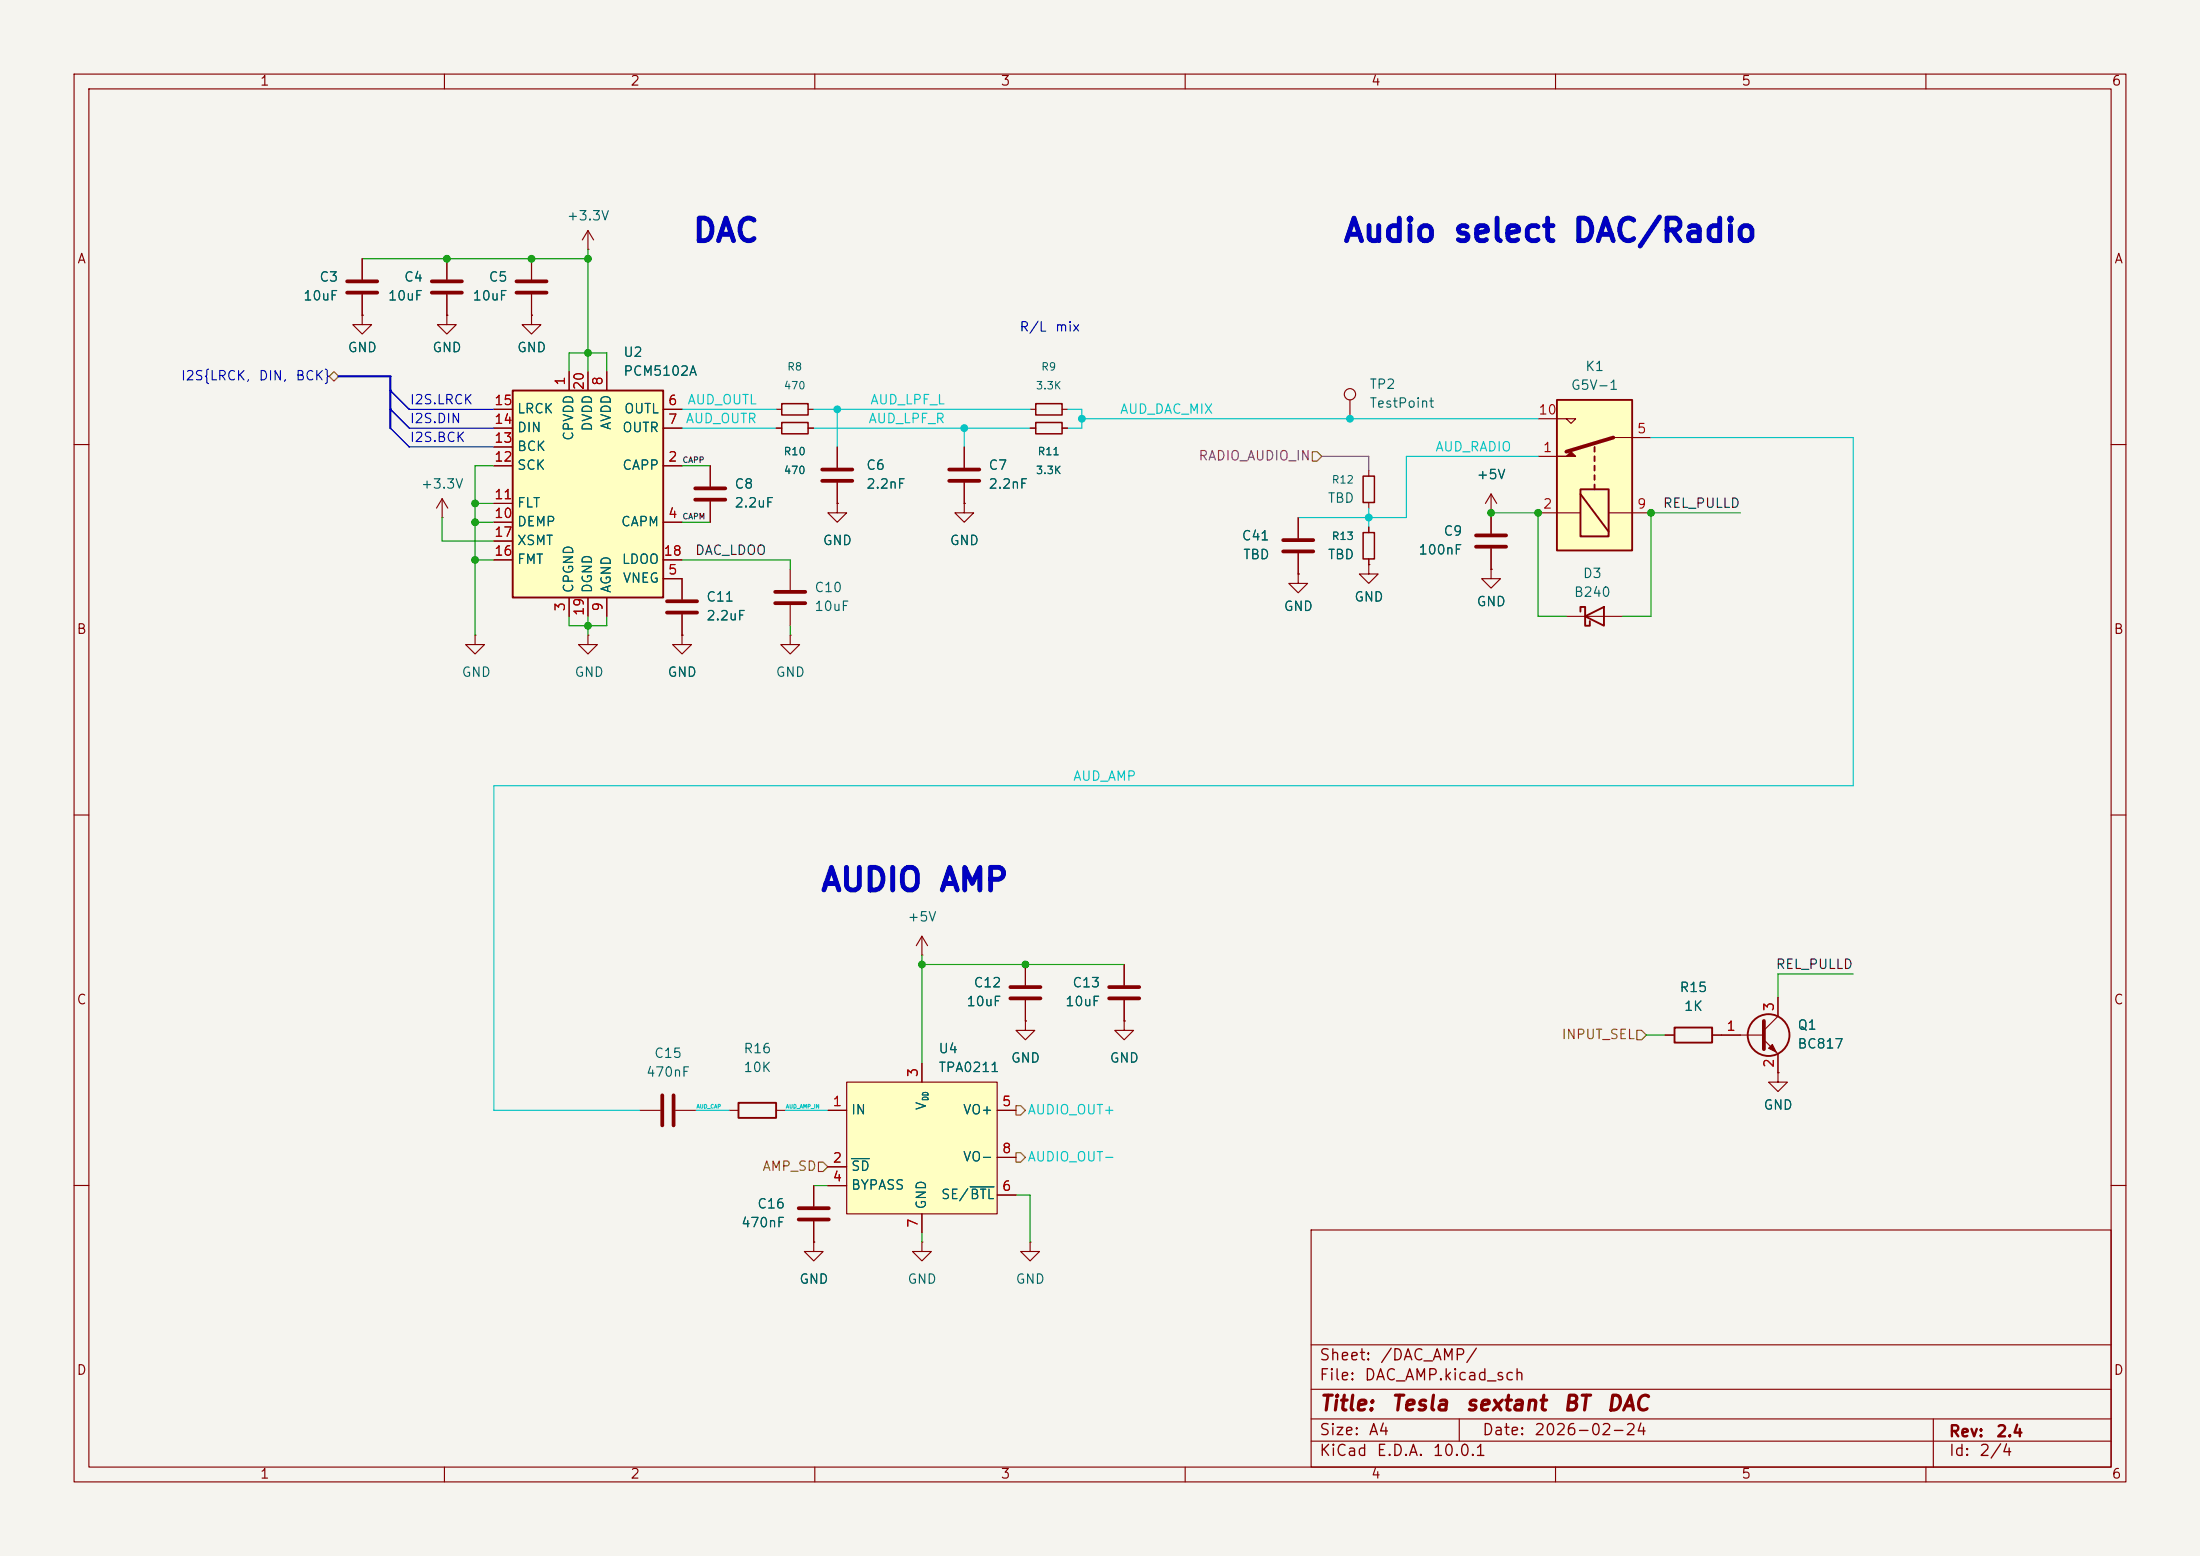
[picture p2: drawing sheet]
<svg xmlns="http://www.w3.org/2000/svg" width="297mm" height="210mm" viewBox="0 0 297 210" stroke-linecap="round" stroke-linejoin="round" font-family="sans-serif">
<path d="M0 0h297v210h-297z" fill="#f5f4ef" stroke="#f5f4ef" stroke-width=".14"/>
<g fill="none" stroke="#840000" stroke-width=".15">
<path d="M10 10h277v190h-277zM12 12h273v186h-273zM60 10v2M110 10v2M160 10v2M210 10v2M260 10v2M48.9 34.9v2.8M48.9 39.8v2.7M48.9 42.5v1.3h-1.3l1.3 1.3 1.3-1.3h-1.3M48.9 42.5h.1M104.8 55.2h.7"/>
<path d="M104.8 57.8h.7M109.1 55.2h.8M109.1 57.8h.8M139.1 55.2h.7M139.1 57.8h.7M143.4 55.2h.7M143.4 57.8h.7M10 60h2M95.9 62.9v2.8M95.9 67.7v2.8M106.7 76.8v2.8M113 67.9v1.3h1.3l-1.3 1.3-1.2-1.3h1.2"/>
<path d="M113 67.9h.1M130.2 60.3v2.8M130.2 65.2v2.7M175.3 77.5v1.2h1.2l-1.2 1.3-1.3-1.3h1.3M175.3 77.5h.1M175.3 69.9v2.7M175.3 74.7v2.8M184.8 76.2v1.3h1.3l-1.3 1.2-1.3-1.2h1.3M184.8 76.2h.1M184.8 71.1v.8M184.8 75.4v.8M201.3 76.8v1.3h1.3l-1.3 1.3-1.3-1.3h1.3"/>
<path d="M201.3 76.8h.1M285 60h2M79.4 85.7v1.3h1.2l-1.2 1.3-1.3-1.3h1.3M79.4 85.7h.1M106.7 85.7v1.3h1.2l-1.2 1.3-1.3-1.3h1.3M106.7 85.7h.1M106.7 81.7v2.8M211.5 83.2h7.6M10 110h2M285 110h2M124.5 128.9h.1M124.5 126.4l-.8 1.2"/>
<path d="M124.5 126.4l.7 1.2M124.5 126.4v2.5M86.4 149.9h2.8M91.2 149.9h2.8M98.4 149.9h1.3M104.8 149.9h1.2M10 160h2M109.9 167.6v1.3h1.2l-1.2 1.3-1.3-1.3h1.3M109.9 167.6h.1M124.5 167.6v1.3h1.2l-1.2 1.3-1.3-1.3h1.3M124.5 167.6h.1M139.1 167.6v1.3h1.2l-1.2 1.3-1.3-1.3h1.3"/>
<path d="M139.1 167.6h.1M177 166h108v32h-108zM285 160h2M60 198v2M110 198v2M160 198v2M177 194.5h108M177 191.5h108M177 187.5h108M177 181.5h108M197 191.5v3M210 198v2"/>
<path d="M260 198v2M261 191.5v6.5"/>
</g>
<path d="M46.9 38h4M46.9 39.5h4M93.9 65.9h4M93.9 67.4h4M104.6 79.9h4.1M128.1 63.4h4.1M128.1 64.9h4.1M173.2 72.9h4.1M173.2 74.4h4.1M104.6 81.4h4.1M89.4 147.8v4.1M90.9 147.8v4.1" fill="none" stroke="#840000" stroke-width=".51"/>
<path d="M213.4 82.6v-.7h.6v2.6h.6v-.7M214 83.2l2.5-1.3v2.6zM99.7 148.8h5.1v2.1h-5.1z" fill="none" stroke="#840000" stroke-width=".25"/>
<path d="M105.5 57h3.6v1.5h-3.6zM105.5 54.5h3.6v1.5h-3.6zM139.8 54.5h3.6v1.5h-3.6zM139.8 57h3.6v1.5h-3.6zM184 71.9h1.5v3.5h-1.5z" fill="none" stroke="#840000" stroke-width=".2"/>
<path d="M69.2 52.7h20.3v27.9h-20.3z" fill="#ffffc2"/>
<path d="M69.2 52.7h20.3v27.9h-20.3z" fill="none" stroke="#840000" stroke-width=".25"/>
<g fill="none" stroke="#840000" stroke-width=".15">
<path d="M60.3 34.9v2.8M60.3 39.8v2.7M66.7 55.2h2.5M66.7 57.8h2.5M76.8 50.2v2.5M79.4 50.2v2.5M81.9 50.2v2.5M89.5 55.2h2.6M89.5 57.8h2.6M182.2 54v2.5M59.7 69.9h.1M59.7 67.3l-.8 1.3"/>
<path d="M59.7 67.3l.8 1.3M59.7 67.3v2.6M66.7 62.9h2.5M66.7 70.5h2.5M66.7 67.9h2.5M66.7 60.3h2.5M66.7 75.6h2.5M66.7 73h2.5M89.5 62.9h2.6M89.5 70.5h2.6M89.5 78.1h2.6v2.8M89.5 75.6h2.6"/>
<path d="M113 60.3v2.8M113 65.2v2.7M184.8 63.5v.8M184.8 67.8v.8M76.8 80.6v2.6M79.4 80.6v2.6M81.9 80.6v2.6M92.1 85.7v1.3h1.2l-1.2 1.3-1.3-1.3h1.3M92.1 85.7h.1M92.1 82.9v2.8M109.9 160v2.8M109.9 164.8v2.8"/>
<circle cx="182.2" cy="53.2" r=".76"/>
</g>
<path d="M58.3 38h4.1M58.3 39.5h4.1M111 63.4h4.1M111 64.9h4.1M90 81.2h4.1M90 82.7h4.1M107.8 163.1h4.1M107.8 164.6h4.1" fill="none" stroke="#840000" stroke-width=".51"/>
<path d="M184 64.3h1.5v3.5h-1.5z" fill="none" stroke="#840000" stroke-width=".2"/>
<path d="M210.2 54h10.1v20.3h-10.1z" fill="#ffffc2"/>
<g fill="none" stroke="#840000" stroke-width=".15">
<path d="M207.6 56.5h5.1l-.6 .7-.6-.7M217.8 59.1h5.1M130.2 67.9v1.3h1.2l-1.2 1.3-1.3-1.3h1.3M130.2 67.9h.1M207.6 69.2h5.8M207.6 61.6h2.6M217.2 69.2h5.7M138.4 137.8v1.3h-1.2l1.2 1.2 1.3-1.2h-1.3M138.4 137.8h.1M151.8 137.8v1.3h-1.3l1.3 1.2 1.2-1.2h-1.2M151.8 137.8h.1M151.8 130.2v2.8"/>
<path d="M151.8 135v2.8"/>
</g>
<path d="M210.2 54h10.1v20.3h-10.1zM213.4 66h3.8v6.4h-3.8zM213.4 66.7l3.8 5.1M215.3 60.3v.7M215.3 61.6v.6M215.3 62.9v.6M215.3 64.1v.7M215.3 65.4v.6" fill="none" stroke="#840000" stroke-width=".25"/>
<path d="M210.2 61.6h1.3l.6-.6 .6 .6z" fill="#840000" stroke="#840000" stroke-width=".15"/>
<path d="M217.8 59.1l-6.3 1.9M149.7 133.2h4.1M149.7 134.7h4.1" fill="none" stroke="#840000" stroke-width=".51"/>
<path d="M114.3 146.1h20.3v17.7h-20.3z" fill="#ffffc2"/>
<g fill="none" stroke="#840000" stroke-width=".15">
<path d="M48.9 34.9v2.8M48.9 39.8v2.7M60.3 34.9v2.8M60.3 39.8v2.7M71.8 34.9v2.8M71.8 39.8v2.7M79.4 33.7h.1M79.4 31.1l-.8 1.3M79.4 31.1l.7 1.3M79.4 31.1v2.6M48.9 42.5h.1M60.3 42.5v1.3h-1.2l1.2 1.3 1.3-1.3h-1.3"/>
<path d="M60.3 42.5h.1M66.7 57.8h2.5M66.7 55.2h2.5M71.8 42.5v1.3h-1.3l1.3 1.3 1.2-1.3h-1.2M71.8 42.5h.1M76.8 50.2v2.5M79.4 50.2v2.5M81.9 50.2v2.5M89.5 57.8h2.6M89.5 55.2h2.6M104.8 57.8h.7M109.1 57.8h.8"/>
<path d="M139.1 57.8h.7M143.4 57.8h.7M66.7 62.9h2.5M66.7 70.5h2.5M66.7 67.9h2.5M66.7 60.3h2.5M66.7 75.6h2.5M66.7 73h2.5M89.5 62.9h2.6M89.5 70.5h2.6M89.5 78.1h2.6v2.8M89.5 75.6h2.6"/>
<path d="M95.9 62.9v2.8M95.9 67.7v2.8M113 67.9h.1M113 60.3v2.8M113 65.2v2.7M130.2 67.9h.1M130.2 60.3v2.8M130.2 65.2v2.7M175.3 77.5h.1M175.3 69.9v2.7M175.3 74.7v2.8M184.8 76.2h.1"/>
<path d="M184.8 71.1v.8M184.8 75.4v.8M201.3 69.2h.1M201.3 76.8h.1M201.3 66.7v5.3M201.3 74v2.8M201.3 66.7l-.8 1.2M201.3 66.7l.8 1.2M64.1 85.7v1.3h1.3l-1.3 1.3-1.2-1.3h1.2M64.1 85.7h.1M76.8 80.6v2.6M79.4 80.6v2.6"/>
<path d="M81.9 80.6v2.6M92.1 85.7h.1M92.1 82.9v2.8M138.4 137.8h.1M138.4 130.2v2.8M138.4 135v2.8M151.8 137.8h.1M151.8 130.2v2.8M151.8 135v2.8M224.8 139.7h1.3M231.1 139.7h7M240 134.6v2.6l-1.9 1.9"/>
<path d="M111.8 149.9h2.5M111.8 157.5h2.5M114.3 146.1h20.3v17.7h-20.3zM124.5 143.5v2.6M134.6 149.9h2.6M134.6 156.2h2.6M238.1 140.3l1.9 1.9v2.6M240 144.8v1.3h1.3l-1.3 1.2-1.2-1.2h1.2M240 144.8h.1M109.9 167.6h.1M109.9 160v2.8M109.9 164.8v2.8"/>
<path d="M111.8 160h2.5M124.5 163.8v2.6M134.6 161.3h2.6"/>
</g>
<path d="M114.9 156.4h2.5M131 160.2h3.2" fill="none" stroke="#006464" stroke-width=".15"/>
<path d="M69.7 38h4.1M69.7 39.5h4.1M199.3 72.3h4M199.3 73.8h4M136.4 133.2h4.1M136.4 134.7h4.1M238.1 137.8v3.8" fill="none" stroke="#840000" stroke-width=".51"/>
<g fill="none" stroke="#840000" stroke-width=".25">
<path d="M226.1 138.7h5v2h-5z"/>
<circle cx="238.8" cy="139.7" r="2.82"/>
</g>
<path d="M238.8 141.5l.5-.5 .5 1z" fill="#840000" stroke="#840000" stroke-width=".15"/>
<path d="M44.4 50.8l.7-.6 .6 .6-.6 .6zM177.2 61h.6l.6 .6-.6 .6h-.6zM221 139.1h.6l.6 .6-.6 .6h-.6zM110.5 156.8h.6l.7 .7-.7 .6h-.6zM137.2 149.2h.6l.6 .7-.6 .6h-.6zM137.2 155.6h.6l.6 .6-.6 .6h-.6z" fill="none" stroke="#725600" stroke-width=".15"/>
<path d="M45.7 50.8h7v7" fill="none" stroke="#0008e1" stroke-width=".3"/>
<g fill="none" stroke="#009600" stroke-width=".15">
<path d="M48.9 34.9h30.5M79.4 33.7v16.5M76.8 50.2v-2.6h5.1v2.6M59.7 69.9v3.1h7M64.1 75.6h2.6M64.1 70.5h2.6M64.1 67.9h2.6M66.7 62.9h-2.6v22.8M92.1 75.6h14.6v1.2M92.1 70.5h3.8M92.1 62.9h3.8M201.3 69.2h6.3v14h3.9"/>
<path d="M234.9 69.2h-12v14h-3.8M76.8 83.2v1.3h5.1v-1.3M79.4 83.2v2.5M106.7 84.5v1.2M124.5 130.2h27.3M124.5 128.9v14.6M222.2 139.7h2.6M250.2 131.4h-10.2v3.2M109.9 160h1.9M124.5 166.4v1.2M137.2 161.3h1.9v6.3"/>
</g>
<g fill="none" stroke="#00c2c2" stroke-width=".15">
<path d="M92.1 55.2h12.7M92.1 57.8h12.7M109.9 55.2h29.2M109.9 57.8h29.2M113 55.2v5.1M130.2 57.8v2.5M144.1 55.2h1.9v2.6h-1.9M146 56.5h61.6M222.9 59.1h27.3v46.9h-183.5v43.9h19.7M184.8 68.6v2.5M207.6 61.6h-17.7v8.3h-14.6M94 149.9h4.4"/>
<path d="M106 149.9h5.8"/>
</g>
<path d="M52.7 52.7l2.5 2.5h11.5M52.7 57.8l2.5 2.5h11.5M52.7 55.2l2.5 2.6h11.5" fill="none" stroke="#0008e1" stroke-width=".15"/>
<path d="M178.4 61.6h6.4v1.9" fill="none" stroke="#840084" stroke-width=".15"/>
<g fill="#00c2c2" stroke="#00c2c2" stroke-width=".14">
<circle cx="146" cy="56.5" r=".46"/>
<circle cx="182.2" cy="56.5" r=".46"/>
<circle cx="113" cy="55.2" r=".46"/>
<circle cx="130.2" cy="57.8" r=".46"/>
<circle cx="184.8" cy="69.9" r=".46"/>
</g>
<g fill="#009600" stroke="#009600" stroke-width=".14">
<circle cx="138.4" cy="130.2" r=".46"/>
<circle cx="64.1" cy="67.9" r=".46"/>
<circle cx="64.1" cy="75.6" r=".46"/>
<circle cx="64.1" cy="70.5" r=".46"/>
<circle cx="79.4" cy="84.5" r=".46"/>
<circle cx="79.4" cy="47.6" r=".46"/>
<circle cx="79.4" cy="34.9" r=".46"/>
<circle cx="71.8" cy="34.9" r=".46"/>
<circle cx="60.3" cy="34.9" r=".46"/>
<circle cx="222.9" cy="69.2" r=".46"/>
<circle cx="201.3" cy="69.2" r=".46"/>
<circle cx="207.6" cy="69.2" r=".46"/>
<circle cx="124.5" cy="130.2" r=".46"/>
</g>
<g font-size="3" fill="#0000c2">
<text x="93.4" y="33.4">DAC</text>
<text x="181.2" y="33.4">Audio select DAC/Radio</text>
<text x="110.6" y="121">AUDIO AMP</text>
</g>
<g font-size="2" fill="#840000">
<text x="178" y="190.9">Title:</text>
<text x="187.7" y="190.9">Tesla</text>
<text x="197.7" y="190.9">sextant</text>
<text x="210.9" y="190.9">BT</text>
<text x="216.7" y="190.9">DAC</text>
</g>
<g font-size="1.5" fill="#840000">
<text x="178" y="184">Sheet:</text>
<text x="186.2" y="184">/DAC_AMP/</text>
<text x="178" y="186.7">File:</text>
<text x="184.1" y="186.7">DAC_AMP.kicad_sch</text>
<text x="178" y="196.9">KiCad</text>
<text x="178" y="194.1">Size:</text>
<text x="184.7" y="194.1">A4</text>
<text x="185.7" y="196.9">E.D.A.</text>
<text x="193.3" y="196.9">10.0.1</text>
<text x="200" y="194.1">Date:</text>
<text x="207" y="194.1">2026-02-24</text>
<text x="263" y="194.3">Rev:</text>
<text x="263" y="196.9">Id:</text>
<text x="267.1" y="196.9">2/4</text>
<text x="269.4" y="194.3">2.4</text>
</g>
<g font-size="1.3" fill="#840000">
<text x="35" y="11.9">1</text>
<text x="85" y="11.9">2</text>
<text x="135" y="11.9">3</text>
<text x="185" y="11.9">4</text>
<text x="235" y="11.9">5</text>
<text x="285" y="11.9">6</text>
<text x="10.3" y="35.9">A</text>
<text x="285.3" y="35.9">A</text>
<text x="10.3" y="85.9">B</text>
<text x="285.3" y="85.9">B</text>
<text x="10.3" y="135.9">C</text>
<text x="285.3" y="135.9">C</text>
<text x="10.3" y="185.9">D</text>
<text x="285.3" y="185.9">D</text>
<text x="35" y="199.9">1</text>
<text x="85" y="199.9">2</text>
<text x="135" y="199.9">3</text>
<text x="185" y="199.9">4</text>
<text x="235" y="199.9">5</text>
<text x="285" y="199.9">6</text>
</g>
<g font-size="1.3" fill="#006464">
<text x="76.4" y="30.1">+3.3V</text>
<text x="40.9" y="40.9">10uF</text>
<text x="43" y="38.3">C3</text>
<text x="52.3" y="40.9">10uF</text>
<text x="54.5" y="38.3">C4</text>
<text x="63.7" y="40.9">10uF</text>
<text x="65.9" y="38.3">C5</text>
<text x="46.9" y="47.9">GND</text>
<text x="58.3" y="47.9">GND</text>
<text x="69.7" y="47.9">GND</text>
<text x="84.1" y="48.5">U2</text>
<text x="84.1" y="51">PCM5102A</text>
<text x="184.8" y="52.8">TP2</text>
<text x="212" y="52.9">G5V-1</text>
<text x="213.9" y="50.4">K1</text>
<text x="69.7" y="58.6">DIN</text>
<text x="69.7" y="56.1">LRCK</text>
<text x="77.7" y="59.6" transform="rotate(-90 77.7 59.6)">CPVDD</text>
<text x="80.2" y="58.3" transform="rotate(-90 80.2 58.3)">DVDD</text>
<text x="82.8" y="58.1" transform="rotate(-90 82.8 58.1)">AVDD</text>
<text x="83.9" y="58.6">OUTR</text>
<text x="84.2" y="56.1">OUTL</text>
<text x="184.8" y="55.3">TestPoint</text>
<text x="69.7" y="63.7">SCK</text>
<text x="69.7" y="61.2">BCK</text>
<text x="83.9" y="63.7">CAPP</text>
<text x="116.8" y="63.7">C6</text>
<text x="133.4" y="63.7">C7</text>
<text x="199.3" y="65">+5V</text>
<text x="56.7" y="66.3">+3.3V</text>
<text x="69.7" y="71.3">DEMP</text>
<text x="69.7" y="68.8">FLT</text>
<text x="83.7" y="71.3">CAPM</text>
<text x="99.1" y="66.3">C8</text>
<text x="99.1" y="68.8">2.2uF</text>
<text x="116.8" y="66.3">2.2nF</text>
<text x="133.4" y="66.3">2.2nF</text>
<text x="179.2" y="68.2">TBD</text>
<text x="69.7" y="76.4">FMT</text>
<text x="69.7" y="73.9">XSMT</text>
<text x="83.9" y="76.4">LDOO</text>
<text x="111" y="73.9">GND</text>
<text x="128.1" y="73.9">GND</text>
<text x="167.5" y="73.3">C41</text>
<text x="167.7" y="75.8">TBD</text>
<text x="179.2" y="75.8">TBD</text>
<text x="191.4" y="75.2">100nF</text>
<text x="194.8" y="72.6">C9</text>
<text x="77.7" y="80.1" transform="rotate(-90 77.7 80.1)">CPGND</text>
<text x="80.2" y="80.1" transform="rotate(-90 80.2 80.1)">DGND</text>
<text x="82.8" y="80.1" transform="rotate(-90 82.8 80.1)">AGND</text>
<text x="84" y="79">VNEG</text>
<text x="95.3" y="81.5">C11</text>
<text x="109.9" y="80.2">C10</text>
<text x="109.9" y="82.8">10uF</text>
<text x="173.2" y="82.8">GND</text>
<text x="182.7" y="81.5">GND</text>
<text x="199.3" y="82.1">GND</text>
<text x="212.4" y="80.9">B240</text>
<text x="213.6" y="78.3">D3</text>
<text x="95.3" y="84">2.2uF</text>
<text x="62.2" y="91.7">GND</text>
<text x="77.5" y="91.7">GND</text>
<text x="90" y="91.7">GND</text>
<text x="104.6" y="91.7">GND</text>
<text x="122.4" y="124.7">+5V</text>
<text x="130.4" y="136.1">10uF</text>
<text x="131.4" y="133.6">C12</text>
<text x="143.7" y="136.1">10uF</text>
<text x="144.7" y="133.6">C13</text>
<text x="226.7" y="134.2">R15</text>
<text x="227.3" y="136.8">1K</text>
<text x="88.2" y="143.1">C15</text>
<text x="100.3" y="142.5">R16</text>
<text x="126.6" y="142.5">U4</text>
<text x="136.4" y="143.7">GND</text>
<text x="149.7" y="143.7">GND</text>
<text x="242.6" y="141.8">BC817</text>
<text x="242.6" y="139.3">Q1</text>
<text x="87.1" y="145.6">470nF</text>
<text x="100.3" y="145">10K</text>
<text x="125.3" y="149.9" transform="rotate(-90 125.3 149.9)">V</text>
<text x="126.6" y="145">TPA0211</text>
<text x="114.8" y="150.7">IN</text>
<text x="129.9" y="150.7">VO+</text>
<text x="238" y="150.1">GND</text>
<text x="114.8" y="158.3">SD</text>
<text x="114.8" y="160.9">BYPASS</text>
<text x="129.9" y="157.1">VO-</text>
<text x="100" y="166">470nF</text>
<text x="102.1" y="163.4">C16</text>
<text x="125.3" y="163.3" transform="rotate(-90 125.3 163.3)">GND</text>
<text x="127" y="162.2">SE/BTL</text>
<text x="107.8" y="173.6">GND</text>
<text x="122.4" y="173.6">GND</text>
<text x="137" y="173.6">GND</text>
</g>
<g font-size="1.3" fill="#0000c2">
<text x="137.5" y="45.1">R/L</text>
<text x="142.3" y="45.1">mix</text>
</g>
<g font-size="1.3" fill="#0008e1">
<text x="24.3" y="51.7">I2S{LRCK,</text>
<text x="34.8" y="51.7">DIN,</text>
<text x="39.8" y="51.7">BCK}</text>
<text x="55.2" y="57.4">I2S.DIN</text>
<text x="55.2" y="54.9">I2S.LRCK</text>
<text x="55.2" y="60">I2S.BCK</text>
</g>
<g font-size="1.3" fill="#a90000">
<text x="76.6" y="52.1" transform="rotate(-90 76.6 52.1)">1</text>
<text x="79.1" y="52.7" transform="rotate(-90 79.1 52.7)">20</text>
<text x="81.7" y="52.1" transform="rotate(-90 81.7 52.1)">8</text>
<text x="66.6" y="57.5">14</text>
<text x="66.6" y="55">15</text>
<text x="90.1" y="55">6</text>
<text x="90.1" y="57.5">7</text>
<text x="207.6" y="56.3">10</text>
<text x="220.9" y="58.8">5</text>
<text x="66.6" y="62.6">12</text>
<text x="66.6" y="60.1">13</text>
<text x="90.1" y="62.6">2</text>
<text x="208.2" y="61.3">1</text>
<text x="66.6" y="70.2">10</text>
<text x="66.6" y="67.7">11</text>
<text x="90.1" y="70.2">4</text>
<text x="208.2" y="69">2</text>
<text x="220.9" y="69">9</text>
<text x="66.6" y="75.3">16</text>
<text x="66.6" y="72.8">17</text>
<text x="89.5" y="75.3">18</text>
<text x="90.1" y="77.9">5</text>
<text x="76.6" y="82.6" transform="rotate(-90 76.6 82.6)">3</text>
<text x="79.1" y="83.2" transform="rotate(-90 79.1 83.2)">19</text>
<text x="81.7" y="82.6" transform="rotate(-90 81.7 82.6)">9</text>
<text x="239.8" y="136.6" transform="rotate(-90 239.8 136.6)">3</text>
<text x="233" y="139.4">1</text>
<text x="112.3" y="149.6">1</text>
<text x="124.2" y="145.5" transform="rotate(-90 124.2 145.5)">3</text>
<text x="135.2" y="149.6">5</text>
<text x="239.8" y="144.2" transform="rotate(-90 239.8 144.2)">2</text>
<text x="135.2" y="156">8</text>
<text x="112.3" y="157.2">2</text>
<text x="112.3" y="159.8">4</text>
<text x="135.2" y="161">6</text>
<text x="124.2" y="165.8" transform="rotate(-90 124.2 165.8)">7</text>
</g>
<g font-size="1.3" fill="#00c2c2">
<text x="92.5" y="57.4">AUD_OUTR</text>
<text x="92.7" y="54.9">AUD_OUTL</text>
<text x="117.2" y="57.4">AUD_LPF_R</text>
<text x="117.4" y="54.9">AUD_LPF_L</text>
<text x="151.1" y="56.2">AUD_DAC_MIX</text>
<text x="193.7" y="61.2">AUD_RADIO</text>
<text x="144.8" y="105.7">AUD_AMP</text>
<text x="138.6" y="150.7">AUDIO_OUT+</text>
<text x="138.6" y="157.1">AUDIO_OUT-</text>
</g>
<text font-size="1.3" fill="#840084" x="161.7" y="62.5">RADIO_AUDIO_IN</text>
<g font-size="1.3" fill="#0f0f0f">
<text x="224.4" y="68.9">REL_PULLD</text>
<text x="93.7" y="75.2">DAC_LDOO</text>
<text x="239.6" y="131.1">REL_PULLD</text>
</g>
<g font-size="1.3" fill="#725600">
<text x="210.7" y="140.6">INPUT_SEL</text>
<text x="102.8" y="158.3">AMP_SD</text>
</g>
<g font-size="1" fill="#006464">
<text x="105.7" y="52.8">470</text>
<text x="106.2" y="50.3">R8</text>
<text x="139.8" y="52.8">3.3K</text>
<text x="140.5" y="50.3">R9</text>
<text x="105.7" y="61.7">R10</text>
<text x="105.7" y="64.2">470</text>
<text x="139.8" y="64.2">3.3K</text>
<text x="140" y="61.7">R11</text>
<text x="179.7" y="65.5">R12</text>
<text x="179.7" y="73.1">R13</text>
</g>
<g font-size=".8" fill="#0f0f0f">
<text x="92.1" y="62.7">CAPP</text>
<text x="92.1" y="70.3">CAPM</text>
</g>
<text font-size=".8" fill="#006464" x="125.5" y="148.6" transform="rotate(-90 125.5 148.6)">DD</text>
<g font-size=".5" fill="#00c2c2">
<text x="94" y="149.7">AUD_CAP</text>
<text x="106" y="149.7">AUD_AMP_IN</text>
</g>
</svg>
